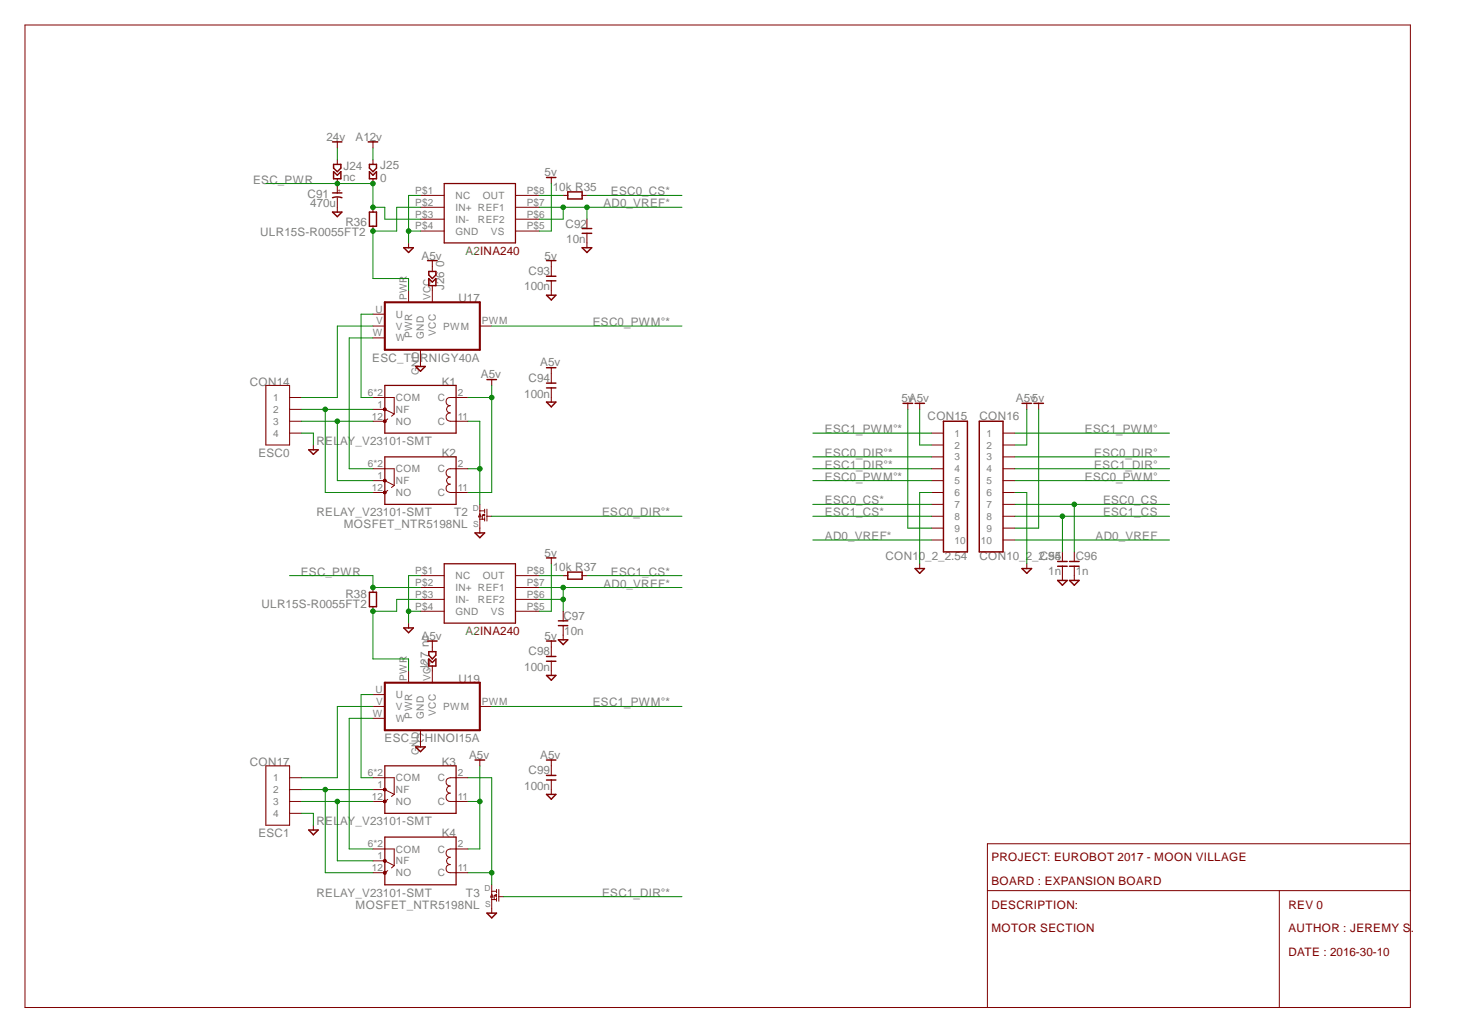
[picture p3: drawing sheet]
<svg xmlns="http://www.w3.org/2000/svg" width="297mm" height="210mm" viewBox="0 0 297 210" stroke-linecap="round" stroke-linejoin="round" font-family="sans-serif">
<g fill="none" stroke="#800000" stroke-width=".2">
<path d="M5.1 5.1h281.5v199.6h-281.5zM83 59v2.4M87.8 59v2.4M75.8 66.3h2.4M75.8 63.8h2.4M75.8 68.7h2.4M85.4 71.1v2.4M97.5 66.3h2.4M75.8 80.8h4.3v3.3M75.8 83.2h2.4l1.9 .9M78.8 85.1l-.6 .5h-2.4M80.1 84.1l-.6 .5"/>
<path d="M95.1 80.8h-3.6a.83 .83 0 0 0-.9 .8 .83 .83 0 0 0 .9 .8 .74 .74 0 0 0-.8 .8 .74 .74 0 0 0 .8 .7 .85 .85 0 0 0-.9 .9 .85 .85 0 0 0 .9 .8h3.6M286.6 171.4h-86v33.3M200.6 181h86M259.9 181v23.7"/>
</g>
<path d="M78.2 61.4h19.3v9.7h-19.3z" fill="none" stroke="#800000" stroke-width=".42"/>
<path d="M67.6 39.2h1.9M67.6 40.2a2.76 2.76 0 0 1 1.9 0M67.6 43.1h1.9l-1 .9zM86.9 53h1.9M84.5 74.5h1.9l-1 .9z" fill="none" stroke="#800000" stroke-width=".3"/>
<path d="M68.5 37.3v1.9M68.5 40.2v2.9M87.8 53v1.2M85.4 73.5v1" fill="none" stroke="#800000" stroke-width=".21"/>
<path d="M78.2 78.3h14.5v9.7h-14.5z" fill="none" stroke="#800000" stroke-width=".25"/>
<path d="M78 83l.2-.2 .2 .2v.4h-.4l-.1-.2 .3-.2 .2 .2-.3 .1-.2-.1z" fill-rule="evenodd" fill="#800000"/>
<path d="M78 83l.2-.2 .2 .2v.4h-.4l-.1-.2 .3-.2 .2 .2-.3 .1-.2-.1z" fill="none" stroke="#800000" stroke-width=".2"/>
<path d="M78 85.4h.4v.4h-.4l-.1-.2 .3-.2 .2 .2-.3 .1-.2-.1z" fill-rule="evenodd" fill="#800000"/>
<path d="M75.8 95.2h4.3v3.4M75.8 97.7h2.4l1.9 .9M78 85.4h.4v.4h-.4l-.1-.2 .3-.2 .2 .2-.3 .1-.2-.1zM78.8 99.7l-.6 .4h-2.4M80.1 98.6l-.6 .5M95.1 95.2h-3.6a.85 .85 0 0 0-.9 .9 .85 .85 0 0 0 .9 .8 .72 .72 0 0 0-.8 .8 .72 .72 0 0 0 .8 .7 .85 .85 0 0 0-.9 .8 .85 .85 0 0 0 .9 .9h3.6" fill="none" stroke="#800000" stroke-width=".2"/>
<path d="M78.2 92.8h14.5v9.7h-14.5z" fill="none" stroke="#800000" stroke-width=".25"/>
<path d="M78 97.5h.4v.4h-.4l-.1-.2 .2-.2 .3 .2-.3 .1-.2-.1z" fill-rule="evenodd" fill="#800000"/>
<path d="M78 97.5h.4v.4h-.4l-.1-.2 .2-.2 .3 .2-.3 .1-.2-.1z" fill="none" stroke="#800000" stroke-width=".2"/>
<path d="M78 99.9h.4v.4h-.4l-.1-.2 .2-.2 .3 .2-.3 .1-.2-.1z" fill-rule="evenodd" fill="#800000"/>
<g fill="none" stroke="#800000" stroke-width=".2">
<path d="M85.4 39.7h4.9M104.7 39.7h4.9M85.4 42.1h4.9M85.4 44.5h4.9M85.4 46.9h4.9M104.7 42.1h4.9M104.7 44.5h4.9M104.7 46.9h4.9M58.8 80.8h2.5M58.8 83.2h2.5M58.8 85.6h2.5M58.8 88h2.5"/>
<path d="M78 99.9h.4v.4h-.4l-.1-.2 .2-.2 .3 .2-.3 .1-.2-.1zM97.5 105.5h1M97.5 103.8h1M97.5 102.5v4.8M97.5 104.4l.2 .6h-.5zM98.2 104.5l.3 .1-.3 .2zM98.5 103.5v.7M98.5 104.4v.5M98.5 105.2v.7M98.5 104.6h-.5v.9M98.9 103.5v2.4M98.9 104.9h1"/>
<path d="M83 136.3v2.4M87.8 136.3v2.4M75.8 143.6h2.4M75.8 141.1h2.4M75.8 146h2.4M75.8 158h4.3v3.4M85.4 148.4v2.4M95.1 158h-3.6a.85 .85 0 0 0-.9 .9 .85 .85 0 0 0 .9 .8 .72 .72 0 0 0-.8 .7 .72 .72 0 0 0 .8 .8 .85 .85 0 0 0-.9 .8 .85 .85 0 0 0 .9 .9h3.6M97.5 143.6h2.4M75.8 160.4h2.4l1.9 1M78.8 162.4l-.6 .5h-2.4M80.1 161.4l-.6 .4"/>
</g>
<g fill="none" stroke="#800000" stroke-width=".21">
<path d="M68.5 28.8v1.3M68.5 32.5v.9M68.5 36.3v1M75.8 32.5v.9M75.8 36.3v1M112 36.1v1.2M114.4 39.7h1M118.3 39.7h.9M75.8 42.1v1M75.8 46v.9M83 49.4v.9M119.2 44.5v1.9"/>
<path d="M119.2 47.4v2.9M54 78.3h4.8v12.1h-4.8zM99.9 77.1v1.2M112 74.7v3.2M112 78.8v2.9M63.7 90.4v1M97.5 107.3v1M215.9 112.1v2M215.9 115.1v2.8M87.8 130.3v1.2M85.4 150.8v1"/>
</g>
<g fill="none" stroke="#800000" stroke-width=".3">
<path d="M67.6 28.8h1.9M67.8 33.4h1.5v.8l-.8 .7-.7-.7zM67.8 34.9l.7 .7 .8-.7v1.4h-1.5zM75.1 33.4h1.4v.8l-.7 .7-.7-.7zM75.1 34.9l.7 .7 .7-.7v1.4h-1.4zM111 36.1h1.9M115.4 39h2.9v1.4h-2.9zM75.1 43.1h1.4v2.9h-1.4zM82 50.3h2l-1 1zM118.3 50.3h1.9l-1 1zM118.3 46.4h1.9M118.3 47.4h1.9"/>
<path d="M98.9 77.1h2M111 78.8h1.9M111 77.9h1.9M111 74.7h1.9M62.7 91.4h1.9l-.9 .9zM111 81.7h1.9l-.9 1zM96.5 108.3h2l-1 1zM214.9 114.1h1.9M214.9 115.1h1.9M214.9 117.9h1.9l-.9 1zM86.9 130.3h1.9M84.5 151.8h1.9l-1 .9z"/>
</g>
<path d="M90.3 37.3h14.4v12.1h-14.4zM78.2 155.6h14.5v9.7h-14.5z" fill="none" stroke="#800000" stroke-width=".25"/>
<path d="M78.2 138.7h19.3v9.7h-19.3z" fill="none" stroke="#800000" stroke-width=".42"/>
<path d="M78 160.2h.4v.5h-.4l-.1-.3 .2-.1 .3 .1-.3 .2-.2-.2z" fill-rule="evenodd" fill="#800000"/>
<path d="M78 160.2h.4v.5h-.4l-.1-.3 .2-.1 .3 .1-.3 .2-.2-.2z" fill="none" stroke="#800000" stroke-width=".2"/>
<path d="M78 162.6h.4v.5h-.4l-.1-.2 .2-.2 .3 .2-.3 .1-.2-.1z" fill-rule="evenodd" fill="#800000"/>
<path d="M75.8 172.5h4.3v3.4M75.8 174.9h2.4l1.9 1M78 162.6h.4v.5h-.4l-.1-.2 .2-.2 .3 .2-.3 .1-.2-.1zM78.8 176.9l-.6 .4h-2.4M80.1 175.9l-.6 .5M95.1 172.5h-3.6a.85 .85 0 0 0-.9 .9 .85 .85 0 0 0 .9 .8 .74 .74 0 0 0-.8 .7 .74 .74 0 0 0 .8 .8 .83 .83 0 0 0-.9 .8 .83 .83 0 0 0 .9 .8h3.6" fill="none" stroke="#800000" stroke-width=".2"/>
<path d="M78.2 170.1h14.5v9.7h-14.5z" fill="none" stroke="#800000" stroke-width=".25"/>
<path d="M78 174.7h.4v.4l-.2 .2-.2-.2-.1-.2 .2-.1 .3 .1-.2 .2-.3-.2z" fill-rule="evenodd" fill="#800000"/>
<path d="M78 174.7h.4v.4l-.2 .2-.2-.2-.1-.2 .2-.1 .3 .1-.2 .2-.3-.2z" fill="none" stroke="#800000" stroke-width=".2"/>
<path d="M78 177.1h.4v.5h-.4l-.1-.3 .2-.1 .3 .1-.2 .2-.3-.2z" fill-rule="evenodd" fill="#800000"/>
<g fill="none" stroke="#800000" stroke-width=".2">
<path d="M189.3 88h2.4M189.3 90.4h2.4M189.3 92.8h2.4M189.3 95.2h2.4M189.3 97.7h2.4M203.8 88h2.4M203.8 90.4h2.4M203.8 92.8h2.4M203.8 95.2h2.4M203.8 97.7h2.4M85.4 117h4.9M85.4 119.4h4.9"/>
<path d="M104.7 117h4.9M104.7 119.4h4.9M189.3 100.1h2.4M189.3 102.5h2.4M189.3 104.9h2.4M189.3 107.3h2.4M189.3 109.7h2.4M203.8 100.1h2.4M203.8 102.5h2.4M203.8 104.9h2.4M203.8 107.3h2.4M203.8 109.7h2.4"/>
<path d="M85.4 121.8h4.9M85.4 124.2h4.9M104.7 121.8h4.9M104.7 124.2h4.9M58.8 158h2.5M58.8 160.4h2.5M58.8 162.9h2.5M58.8 165.3h2.5M78 177.1h.4v.5h-.4l-.1-.3 .2-.1 .3 .1-.2 .2-.3-.2zM99.9 179.8v4.8M99.9 182.8h1M99.9 181.1h1"/>
<path d="M99.9 181.7l.3 .6h-.5zM100.6 181.8l.3 .1-.3 .2zM100.9 180.7v.7M100.9 181.7v.5M100.9 182.4v.7M100.9 181.9h-.5v.9M101.3 180.7v2.4M101.3 182.2h1"/>
</g>
<g fill="none" stroke="#800000" stroke-width=".21">
<path d="M75.8 28.8v1.3M87.8 54.2v1M87.8 58v1M112 53v3.1M112 57.1v2.9M184.4 82v1.2M186.9 82v1.2M208.6 82v1.2M211 82v1.2M75.8 119.4v1M112 113.4v1.2M114.4 117h1"/>
<path d="M118.3 117h.9M186.9 114.6v.9M208.6 114.6v.9M218.3 112.1v2M218.3 115.1v2.8M75.8 123.3v.9M83 126.6v1M87.8 131.5v.9M87.8 135.3v1M112 130.3v3.1M112 134.4v2.8M114.4 124.2v2"/>
<path d="M114.4 127.1v2.9M54 155.6h4.8v12.1h-4.8zM97.5 154.4v1.2M112 154.4v3.2M112 158.5v2.9M63.7 167.7v1M99.9 184.6v.9"/>
</g>
<g fill="none" stroke="#800000" stroke-width=".3">
<path d="M74.8 28.8h1.9M87.1 55.2h1.5v.7l-.8 .7-.7-.7zM87.1 56.6l.7 .7 .8-.7v1.4h-1.5zM111 57.1h1.9M111 56.1h1.9M111 60h1.9l-.9 1zM111 53h1.9M183.5 82h1.9M185.9 82h1.9M191.7 85.6h4.9v26.5h-4.9zM199 85.6h4.8v26.5h-4.8zM207.6 82h2"/>
<path d="M210.1 82h1.9M111 113.4h1.9M115.4 116.2h2.9v1.5h-2.9zM185.9 115.5h1.9l-.9 1zM207.6 115.5h2l-1 1zM217.3 114.1h1.9M217.3 115.1h1.9M217.3 117.9h1.9l-.9 1zM75.1 120.4h1.4v2.9h-1.4zM82 127.6h2l-1 1zM87.1 132.4h1.5v.7l-.8 .8-.7-.8zM87.1 133.9l.7 .7 .8-.7v1.4h-1.5z"/>
<path d="M111 134.4h1.9M111 133.4h1.9M111 137.2h1.9l-.9 1zM111 130.3h1.9M113.4 126.2h2M113.4 127.1h2M113.4 130h2l-1 1zM96.5 154.4h2M111 154.4h1.9M111 158.5h1.9M111 157.6h1.9M62.7 168.7h1.9l-.9 .9z"/>
<path d="M111 161.4h1.9l-.9 1zM98.9 185.5h2l-1 1z"/>
</g>
<path d="M90.3 114.6h14.4v12h-14.4z" fill="none" stroke="#800000" stroke-width=".25"/>
<path d="M85.4 39.7h-2.4v9.7M83 46.9h2.4M61.3 88h2.4v2.4" fill="none" stroke="#008000" stroke-width=".2"/>
<circle cx="83" cy="46.9" r=".46" fill="#008000"/>
<g fill="none" stroke="#008000" stroke-width=".2">
<path d="M85.4 117h-2.4v9.6M83 124.2h2.4M61.3 165.3h2.4v2.4"/>
<circle cx="83" cy="46.9" r=".46"/>
</g>
<circle cx="83" cy="124.2" r=".46" fill="#008000"/>
<g fill="none" stroke="#008000" stroke-width=".2">
<path d="M68.5 30.1v2.4M75.8 30.1v2.4M112 37.3v9.6h-2.4M184.4 83.2v24.1h4.9M211 83.2v24.1h-4.8M112 114.6v9.6h-2.4M189.3 100.1h-2.4v14.5M206.2 100.1h2.4v14.5M206.2 109.7h31.4M97.5 155.6v16.9h-2.4M95.1 162.9h2.4"/>
<circle cx="83" cy="124.2" r=".46"/>
</g>
<circle cx="97.5" cy="162.9" r=".46" fill="#008000"/>
<g fill="none" stroke="#008000" stroke-width=".2">
<path d="M99.9 78.3v21.8h-4.8M95.1 80.8h4.8"/>
<circle cx="97.5" cy="162.9" r=".46"/>
</g>
<circle cx="99.9" cy="80.8" r=".46" fill="#008000"/>
<g fill="none" stroke="#008000" stroke-width=".2">
<path d="M75.8 68.7h-4.9v26.5h4.9M75.8 63.8h-2.4v17h2.4M61.3 83.2h14.5M66.1 83.2v16.9h9.7M186.9 83.2v7.2h2.4M208.6 83.2v7.2h-2.4"/>
<circle cx="99.9" cy="80.8" r=".46"/>
</g>
<circle cx="66.1" cy="83.2" r=".46" fill="#008000"/>
<g fill="none" stroke="#008000" stroke-width=".2">
<path d="M61.3 85.6h14.5M68.5 85.6v12.1h7.3"/>
<circle cx="66.1" cy="83.2" r=".46"/>
</g>
<circle cx="68.5" cy="85.6" r=".46" fill="#008000"/>
<g fill="none" stroke="#008000" stroke-width=".2">
<path d="M109.6 39.7h4.8M85.4 42.1h-4.8v4.8h-4.8v9.7h7.2v2.4M75.8 66.3h-7.3v14.5h-7.2"/>
<circle cx="68.5" cy="85.6" r=".46"/>
</g>
<circle cx="75.8" cy="46.9" r=".46" fill="#008000"/>
<g fill="none" stroke="#008000" stroke-width=".2">
<path d="M119.2 39.7h19.4M99.9 66.3h38.7M165.1 97.7h24.2M165.1 92.8h24.2M99.9 104.9h38.7M165.1 102.5h24.2M75.8 146h-4.9v26.5h4.9M75.8 141.1h-2.4v16.9h2.4M61.3 160.4h14.5M66.1 160.4v16.9h9.7"/>
<circle cx="75.8" cy="46.9" r=".46"/>
</g>
<circle cx="66.1" cy="160.4" r=".46" fill="#008000"/>
<g fill="none" stroke="#008000" stroke-width=".2">
<path d="M61.3 162.9h14.5M68.5 162.9v12h7.3"/>
<circle cx="66.1" cy="160.4" r=".46"/>
</g>
<circle cx="68.5" cy="162.9" r=".46" fill="#008000"/>
<g fill="none" stroke="#008000" stroke-width=".2">
<path d="M109.6 117h4.8M85.4 121.8h-4.8v2.4h-4.8v9.7h7.2v2.4M75.8 143.6h-7.3v14.4h-7.2"/>
<circle cx="68.5" cy="162.9" r=".46"/>
</g>
<circle cx="75.8" cy="124.2" r=".46" fill="#008000"/>
<g fill="none" stroke="#008000" stroke-width=".2">
<path d="M58.8 117h17v2.4"/>
<circle cx="75.8" cy="124.2" r=".46"/>
</g>
<circle cx="75.8" cy="119.4" r=".46" fill="#008000"/>
<g fill="none" stroke="#008000" stroke-width=".2">
<path d="M68.5 37.3h7.3v4.8M75.8 119.4h9.6"/>
<circle cx="75.8" cy="119.4" r=".46"/>
</g>
<circle cx="75.8" cy="37.3" r=".46" fill="#008000"/>
<circle cx="75.8" cy="37.3" r=".46" fill="none" stroke="#008000" stroke-width=".2"/>
<circle cx="68.5" cy="37.3" r=".46" fill="#008000"/>
<g fill="none" stroke="#008000" stroke-width=".2">
<path d="M54 37.3h14.5M75.8 42.1h2.4v2.4h7.2"/>
<circle cx="68.5" cy="37.3" r=".46"/>
</g>
<circle cx="75.8" cy="42.1" r=".46" fill="#008000"/>
<g fill="none" stroke="#008000" stroke-width=".2">
<path d="M165.1 88h24.2M165.1 95.2h24.2M119.2 117h19.4M165.1 104.9h24.2M95.1 158h4.8v21.8M99.9 143.6h38.7M95.1 177.3h4.8M102.3 182.2h36.3"/>
<circle cx="75.8" cy="42.1" r=".46"/>
</g>
<circle cx="99.9" cy="177.3" r=".46" fill="#008000"/>
<g fill="none" stroke="#008000" stroke-width=".2">
<path d="M95.1 85.6h2.4v16.9M95.1 95.2h2.4"/>
<circle cx="99.9" cy="177.3" r=".46"/>
</g>
<circle cx="97.5" cy="95.2" r=".46" fill="#008000"/>
<g fill="none" stroke="#008000" stroke-width=".2">
<path d="M206.2 88h31.4M206.2 92.8h31.4M206.2 95.2h31.4M206.2 97.7h31.4M206.2 102.5h31.4M218.3 102.5v9.6"/>
<circle cx="97.5" cy="95.2" r=".46"/>
</g>
<circle cx="218.3" cy="102.5" r=".46" fill="#008000"/>
<g fill="none" stroke="#008000" stroke-width=".2">
<path d="M206.2 104.9h31.4M215.9 104.9v7.2"/>
<circle cx="218.3" cy="102.5" r=".46"/>
</g>
<circle cx="215.9" cy="104.9" r=".46" fill="#008000"/>
<g fill="none" stroke="#008000" stroke-width=".2">
<path d="M109.6 119.4h4.8v2.4h-4.8M165.1 109.7h24.2"/>
<circle cx="215.9" cy="104.9" r=".46"/>
</g>
<circle cx="114.4" cy="119.4" r=".46" fill="#008000"/>
<g fill="none" stroke="#008000" stroke-width=".2">
<path d="M114.4 119.4h24.2M114.4 121.8v2.4"/>
<circle cx="114.4" cy="119.4" r=".46"/>
</g>
<circle cx="114.4" cy="121.8" r=".46" fill="#008000"/>
<g fill="none" stroke="#008000" stroke-width=".2">
<path d="M109.6 42.1h4.8v2.4h-4.8"/>
<circle cx="114.4" cy="121.8" r=".46"/>
</g>
<circle cx="114.4" cy="42.1" r=".46" fill="#008000"/>
<g fill="none" stroke="#008000" stroke-width=".2">
<path d="M114.4 42.1h4.8v2.4"/>
<circle cx="114.4" cy="42.1" r=".46"/>
</g>
<circle cx="119.3" cy="42.1" r=".46" fill="#008000"/>
<g fill="none" stroke="#008000" stroke-width=".2">
<path d="M119.2 42.1h19.4"/>
<circle cx="119.3" cy="42.1" r=".46"/>
</g>
<g font-size="2.4" fill="#808080">
<text x="66.3" y="28.6">24v</text>
<text x="72.2" y="28.6">A12v</text>
<text x="69.8" y="34.6">J24</text>
<text x="77.3" y="34.4">J25</text>
<text x="110.7" y="35.8">5v</text>
<text x="51.4" y="37.3">ESC_PWR</text>
<text x="62.5" y="40.2">C91</text>
<text x="69.7" y="36.8">nc</text>
<text x="77.2" y="37">0</text>
<text x="112.3" y="38.7">10k R35</text>
<text x="124.1" y="39.7">ESC0_CS*</text>
<text x="52.9" y="47.9">ULR15S-R0055FT2</text>
<text x="63" y="42.1">470u</text>
<text x="70.2" y="46">R36</text>
<text x="114.9" y="46.2">C92</text>
<text x="122.6" y="42.1">AD0_VREF*</text>
<text x="85.6" y="52.7">A5v</text>
<text x="110.7" y="52.7">5v</text>
<text x="115.1" y="49.4">10n</text>
<text x="90.3" y="59" transform="rotate(-90 90.3 59)">J26</text>
<text x="90.3" y="54.2" transform="rotate(-90 90.3 54.2)">0</text>
<text x="106.5" y="59">100n</text>
<text x="107.4" y="55.9">C93</text>
<text x="93.1" y="61.4">U17</text>
<text x="120.4" y="66.3">ESC0_PWM°*</text>
<text x="75.6" y="73.5">ESC_TURNIGY40A</text>
<text x="97.7" y="76.9">A5v</text>
<text x="107.4" y="77.6">C94</text>
<text x="109.8" y="74.5">A5v</text>
<text x="50.8" y="78.4">CON14</text>
<text x="89.7" y="78.4">K1</text>
<text x="106.5" y="80.8">100n</text>
<text x="183.1" y="81.7">5vA5v</text>
<text x="206.4" y="81.7">A5v5v</text>
<text x="167.6" y="88">ESC1_PWM°*</text>
<text x="188.5" y="85.3">CON15</text>
<text x="199" y="85.3">CON16</text>
<text x="220.4" y="88">ESC1_PWM°</text>
<text x="52.5" y="92.8">ESC0</text>
<text x="64.3" y="90.4">RELAY_V23101-SMT</text>
<text x="89.7" y="92.8">K2</text>
<text x="167.6" y="95.2">ESC1_DIR°*</text>
<text x="167.6" y="92.8">ESC0_DIR°*</text>
<text x="222.3" y="92.8">ESC0_DIR°</text>
<text x="222.3" y="95.2">ESC1_DIR°</text>
<text x="167.6" y="97.7">ESC0_PWM°*</text>
<text x="220.4" y="97.7">ESC0_PWM°</text>
<text x="64.3" y="104.9">RELAY_V23101-SMT</text>
<text x="69.8" y="107.3">MOSFET_NTR5198NL</text>
<text x="92.2" y="104.9">T2</text>
<text x="122.3" y="104.9">ESC0_DIR°*</text>
<text x="167.6" y="104.9">ESC1_CS*</text>
<text x="167.6" y="102.5">ESC0_CS*</text>
<text x="224.1" y="102.5">ESC0_CS</text>
<text x="224.1" y="104.9">ESC1_CS</text>
<text x="110.7" y="113.1">5v</text>
<text x="167.6" y="109.7">AD0_VREF*</text>
<text x="179.9" y="113.8">CON10_2_2.54</text>
<text x="199" y="113.8">CON10_2_2.54</text>
<text x="211.2" y="113.8">C95</text>
<text x="218.6" y="113.8">C96</text>
<text x="222.6" y="109.7">AD0_VREF</text>
<text x="61.1" y="117">ESC_PWR</text>
<text x="112.3" y="116">10k R37</text>
<text x="122.6" y="119.4">AD0_VREF*</text>
<text x="124.1" y="117">ESC1_CS*</text>
<text x="213" y="116.8">1n</text>
<text x="218.6" y="116.8">1n</text>
<text x="53.1" y="123.5">ULR15S-R0055FT2</text>
<text x="70.2" y="121.6">R38</text>
<text x="114.5" y="125.9">C97</text>
<text x="85.6" y="130">A5v</text>
<text x="110.7" y="130">5v</text>
<text x="114.6" y="129.1">10n</text>
<text x="87.1" y="136.3" transform="rotate(-90 87.1 136.3)">J27 nc</text>
<text x="106.5" y="136.3">100n</text>
<text x="107.4" y="133.2">C98</text>
<text x="93.1" y="138.7">U19</text>
<text x="120.4" y="143.6">ESC1_PWM°*</text>
<text x="50.8" y="155.6">CON17</text>
<text x="78.1" y="150.8">ESC_CHINOI15A</text>
<text x="89.7" y="155.6">K3</text>
<text x="95.3" y="154.2">A5v</text>
<text x="109.8" y="154.2">A5v</text>
<text x="106.5" y="160.4">100n</text>
<text x="107.4" y="157.3">C99</text>
<text x="64.3" y="167.7">RELAY_V23101-SMT</text>
<text x="52.5" y="170.1">ESC1</text>
<text x="89.7" y="170.1">K4</text>
<text x="64.3" y="182.2">RELAY_V23101-SMT</text>
<text x="72.3" y="184.6">MOSFET_NTR5198NL</text>
<text x="94.7" y="182.2">T3</text>
<text x="122.3" y="182.2">ESC1_DIR°*</text>
</g>
<g font-size="2.4" fill="#808000">
<text x="94.6" y="51.8">A2INA240</text>
<text x="94.6" y="129.1">A2INA240</text>
</g>
<g font-size="2.4" fill="#800000">
<text x="201.4" y="179.8">BOARD : EXPANSION BOARD</text>
<text x="201.4" y="174.9">PROJECT: EUROBOT 2017 - MOON VILLAGE</text>
<text x="201.4" y="184.6">DESCRIPTION:</text>
<text x="261.8" y="184.6">REV 0</text>
<text x="201.4" y="189.4">MOTOR SECTION</text>
<text x="261.8" y="189.4">AUTHOR : JEREMY S.</text>
<text x="261.8" y="194.3">DATE : 2016-30-10</text>
</g>
<g font-size="2" fill="#808080">
<text x="84.4" y="39.4">P$1</text>
<text x="84.4" y="41.8">P$2</text>
<text x="92.5" y="40.4">NC</text>
<text x="98.1" y="40.4">OUT</text>
<text x="107" y="39.4">P$8</text>
<text x="107" y="41.8">P$7</text>
<text x="84.4" y="44.2">P$3</text>
<text x="84.4" y="46.6">P$4</text>
<text x="92.5" y="42.8">IN+ REF1</text>
<text x="92.5" y="45.3">IN-</text>
<text x="92.5" y="47.7">GND</text>
<text x="97.1" y="45.3">REF2</text>
<text x="99.7" y="47.7">VS</text>
<text x="107" y="44.2">P$6</text>
<text x="107" y="46.6">P$5</text>
<text x="76.3" y="63.5">U</text>
<text x="76.5" y="65.9">V</text>
<text x="80.4" y="64.6">U</text>
<text x="82.7" y="61" transform="rotate(-90 82.7 61)">PWR</text>
<text x="87.5" y="61" transform="rotate(-90 87.5 61)">VCC</text>
<text x="97.9" y="65.9">PWM</text>
<text x="75.8" y="68.3">W</text>
<text x="80.4" y="67">V</text>
<text x="80.4" y="69.4">W</text>
<text x="83.7" y="68.7" transform="rotate(-90 83.7 68.7)">PWR</text>
<text x="86.1" y="68.8" transform="rotate(-90 86.1 68.8)">GND</text>
<text x="88.6" y="68.2" transform="rotate(-90 88.6 68.2)">VCC</text>
<text x="90" y="67">PWM</text>
<text x="85.1" y="76.2" transform="rotate(-90 85.1 76.2)">GND</text>
<text x="55.5" y="81.5">1</text>
<text x="55.5" y="83.9">2</text>
<text x="74.8" y="80.4">6*2</text>
<text x="76.7" y="82.8">1</text>
<text x="80.4" y="81.4">COM</text>
<text x="80.4" y="83.9">NF</text>
<text x="88.9" y="81.5">C</text>
<text x="93" y="80.4">2</text>
<text x="55.5" y="86.3">3</text>
<text x="55.5" y="88.7">4</text>
<text x="75.6" y="85.3">12</text>
<text x="80.4" y="86.3">NO</text>
<text x="88.9" y="86.3">C</text>
<text x="93" y="85.3">11</text>
<text x="193.9" y="88.7">1</text>
<text x="200.4" y="88.7">1</text>
<text x="74.8" y="94.9">6*2</text>
<text x="80.4" y="96">COM</text>
<text x="88.9" y="96">C</text>
<text x="93" y="94.9">2</text>
<text x="193.9" y="91.1">2</text>
<text x="193.9" y="93.6">3</text>
<text x="193.9" y="96">4</text>
<text x="200.4" y="91.1">2</text>
<text x="200.4" y="93.6">3</text>
<text x="200.4" y="96">4</text>
<text x="75.6" y="99.7">12</text>
<text x="76.7" y="97.3">1</text>
<text x="80.4" y="98.4">NF</text>
<text x="80.4" y="100.8">NO</text>
<text x="88.9" y="100.8">C</text>
<text x="93" y="99.7">11</text>
<text x="193.9" y="100.8">6</text>
<text x="193.9" y="98.4">5</text>
<text x="200.4" y="100.8">6</text>
<text x="200.4" y="98.4">5</text>
<text x="193.9" y="103.2">7</text>
<text x="193.9" y="105.6">8</text>
<text x="200.4" y="103.2">7</text>
<text x="200.4" y="105.6">8</text>
<text x="193.9" y="108">9</text>
<text x="193.9" y="110.4">10</text>
<text x="199.3" y="110.4">10</text>
<text x="200.4" y="108">9</text>
<text x="84.4" y="116.6">P$1</text>
<text x="84.4" y="119">P$2</text>
<text x="92.5" y="117.7">NC</text>
<text x="98.1" y="117.7">OUT</text>
<text x="107" y="116.6">P$8</text>
<text x="107" y="119">P$7</text>
<text x="84.4" y="121.5">P$3</text>
<text x="84.4" y="123.9">P$4</text>
<text x="92.5" y="120.1">IN+ REF1</text>
<text x="92.5" y="122.6">IN-</text>
<text x="92.5" y="125">GND</text>
<text x="97.1" y="122.5">REF2</text>
<text x="99.7" y="124.9">VS</text>
<text x="107" y="121.5">P$6</text>
<text x="107" y="123.9">P$5</text>
<text x="76.3" y="140.8">U</text>
<text x="76.5" y="143.2">V</text>
<text x="80.4" y="141.9">U</text>
<text x="82.7" y="138.3" transform="rotate(-90 82.7 138.3)">PWR</text>
<text x="87.5" y="138.3" transform="rotate(-90 87.5 138.3)">VCC</text>
<text x="97.9" y="143.2">PWM</text>
<text x="75.8" y="145.6">W</text>
<text x="80.4" y="144.3">V</text>
<text x="80.4" y="146.7">W</text>
<text x="83.7" y="146" transform="rotate(-90 83.7 146)">PWR</text>
<text x="86.1" y="146.1" transform="rotate(-90 86.1 146.1)">GND</text>
<text x="88.6" y="145.5" transform="rotate(-90 88.6 145.5)">VCC</text>
<text x="90" y="144.3">PWM</text>
<text x="85.1" y="153.5" transform="rotate(-90 85.1 153.5)">GND</text>
<text x="55.5" y="158.7">1</text>
<text x="55.5" y="161.2">2</text>
<text x="74.8" y="157.7">6*2</text>
<text x="76.7" y="160.1">1</text>
<text x="80.4" y="158.7">COM</text>
<text x="80.4" y="161.2">NF</text>
<text x="88.9" y="158.7">C</text>
<text x="93" y="157.7">2</text>
<text x="55.5" y="163.6">3</text>
<text x="55.5" y="166">4</text>
<text x="75.6" y="162.5">12</text>
<text x="80.4" y="163.6">NO</text>
<text x="88.9" y="163.6">C</text>
<text x="93" y="162.5">11</text>
<text x="74.8" y="172.2">6*2</text>
<text x="80.4" y="173.2">COM</text>
<text x="88.9" y="173.3">C</text>
<text x="93" y="172.2">2</text>
<text x="75.6" y="177">12</text>
<text x="76.7" y="174.6">1</text>
<text x="80.4" y="175.6">NF</text>
<text x="80.4" y="178.1">NO</text>
<text x="88.9" y="178.1">C</text>
<text x="93" y="177">11</text>
</g>
<g font-size="1.7" fill="#808080">
<text x="96.1" y="103.8">D</text>
<text x="96.1" y="107.1">S</text>
<text x="98.5" y="181.1">D</text>
<text x="98.5" y="184.4">S</text>
</g>
<text font-size="1.1" fill="#800000" x="68.6" y="39">+</text>
</svg>
